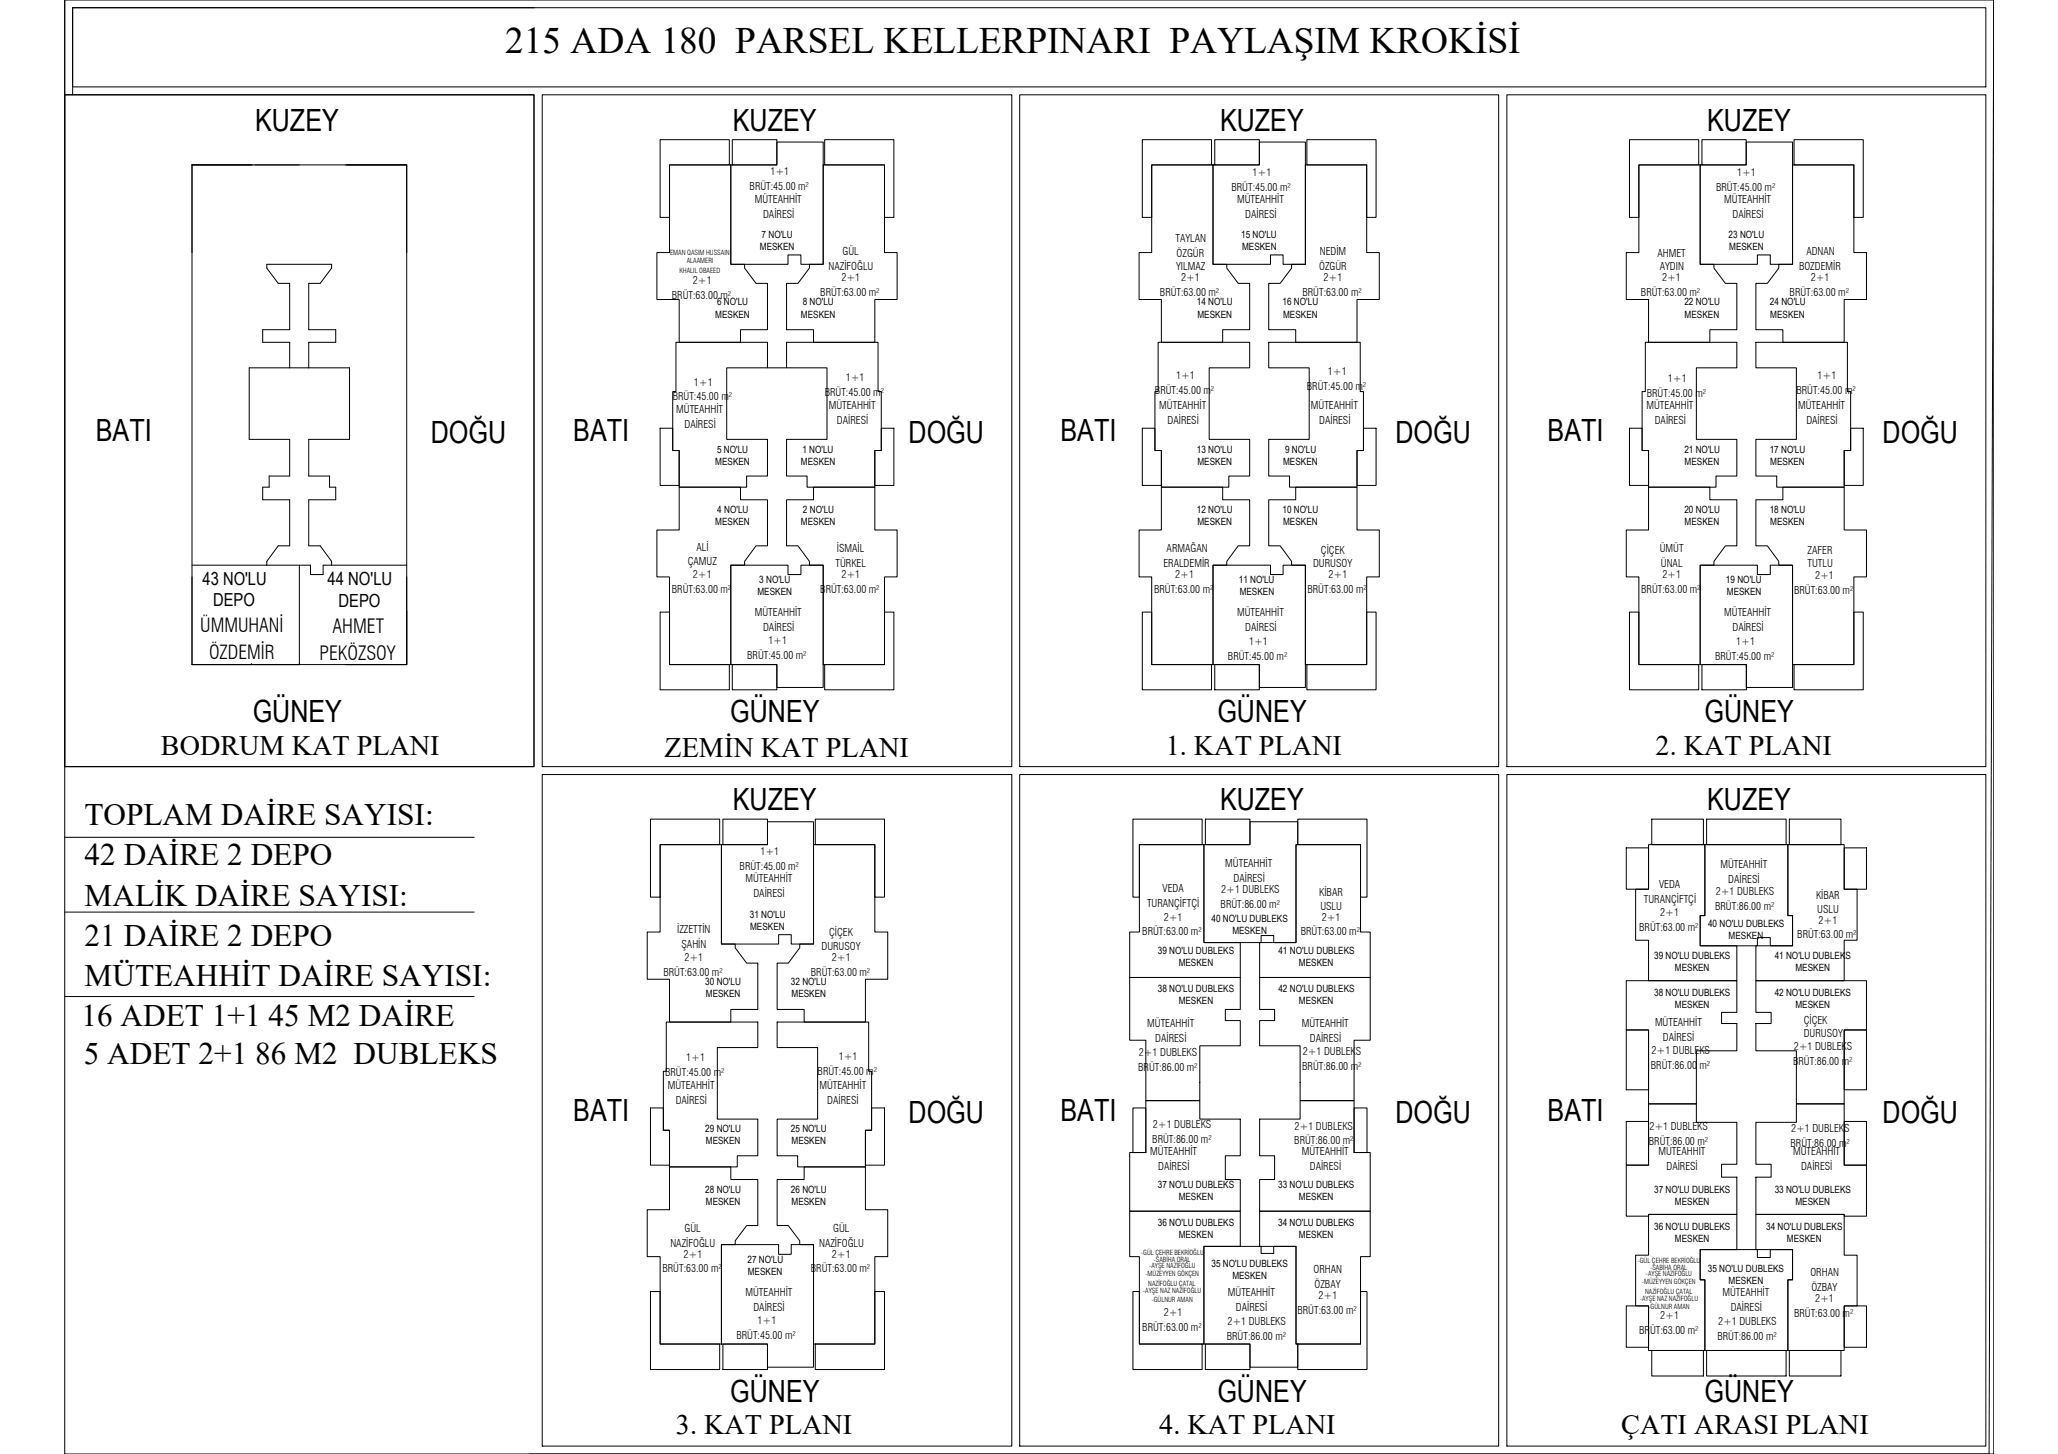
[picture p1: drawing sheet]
<svg xmlns="http://www.w3.org/2000/svg" width="297mm" height="210mm" viewBox="0 0 297 210" stroke-linecap="round" stroke-linejoin="round" font-family="sans-serif">
<!-- layer: METRAJ -->
<path d="M9.3 13.7h67.8v97h-67.8zM9.3 13.7v-13.7h278.5l-.7 209.9h-210.7M10.5 1.1h276.1v11.4h-276.1zM77.1 1.1h-66.6v12.6M78.3 13.7h67.7v97h-67.7zM147.2 13.7h69.1v97h-69.1zM217.5 13.7h69.1v97h-69.1zM78.3 111.8h67.7v97h-67.7zM147.2 111.8h69.1v97h-69.1zM217.5 111.8h69.1v97h-69.1z" fill="none" stroke="#000" stroke-width=".14"/>
<!-- layer: 0 -->
<g fill="none" stroke="#000" stroke-width=".14">
<path d="M9.3 0h278.5v209.9h-278.5zM27.7 23.8h31v72.1h-31zM27.7 23.8h8.8M27.7 23.8v12.7M36.8 23.8h6.4M49.9 23.8h8.8v12.7M95.3 20.2h10v3.6h-8.7v7.6h-1.3zM96.6 23.8h8.9v14.4h2v.5l1.6 2.2h1.7v6.7h-3.9v1.8h-8.9v-6.2h-3.2v-6.7h1.8zM105.5 23.8h6.6v-3.3h6.7v17.7h-3.2v-1.4h-1.9v1.4h-8.2zM105.7 20.2h6.4v3.6h-6.4zM118.8 23.8h8.9v12.7h1.8v6.7h-3.2v6.2h-8.9v-1.8h-3.9v-6.7h1.7l1.6-2.2v-.5h2zM119 20.2h10v11.2h-1.3v-7.6h-8.7z"/>
<path d="M164.9 20.2h10v3.6h-8.7v7.6h-1.3zM166.2 23.8h8.9v14.4h2v.5l1.6 2.2h1.7v6.7h-3.9v1.8h-8.9v-6.2h-3.2v-6.7h1.8zM175.1 23.8h6.7v-3.3h6.6v17.7h-3.2v-1.4h-1.8v1.4h-8.3zM175.3 20.2h6.5v3.6h-6.5zM188.4 23.8h8.9v12.7h1.8v6.7h-3.2v6.2h-8.9v-1.8h-3.9v-6.7h1.7l1.6-2.2v-.5h2zM188.6 20.2h10v11.2h-1.3v-7.6h-8.7zM235.2 20.2h10v3.6h-8.7v7.6h-1.3zM236.5 23.8h8.9v14.4h2v.5l1.6 2.2h1.7v6.7h-3.9v1.8h-8.9v-6.2h-3.2v-6.7h1.8zM245.4 23.8h6.6v-3.3h6.7v17.7h-3.2v-1.4h-1.9v1.4h-8.2zM245.6 20.2h6.4v3.6h-6.4zM258.7 23.8h8.9v12.7h1.8v6.7h-3.2v6.2h-8.9v-1.8h-3.9v-6.7h1.7l1.6-2.2v-.5h2zM258.9 20.2h10v11.2h-1.3v-7.6h-8.7z"/>
<path d="M41.8 53.1v-3.7h-3.9v-1.8h3.9v-6.7h-1.6l-1.7-2.2v-.5h9.4v.5l-1.7 2.2h-1.6v6.7h3.9v1.8h-3.9v3.7M97.6 49.4h13.2v3.7h-5.9v10.3h5.9v5.3h-3v1.6h-9.8v-5.3h-.9v-8.5h.5zM110.8 53.1h2.7M113.5 49.4h13.2v7.1h.5v8.5h-.9v5.3h-9.8v-1.6h-3v-5.3h5.9v-10.3h-5.9zM167.2 49.4h13.2v3.7h-5.9v10.3h5.9v5.3h-3v1.6h-9.8v-5.3h-.9v-8.5h.5zM183.1 49.4h13.2v7.1h.5v8.5h-.9v5.3h-9.8v-1.6h-3v-5.3h5.9v-10.3h-5.9zM237.5 49.4h13.2v3.7h-5.9v10.3h5.9v5.3h-3v1.6h-9.8v-5.3h-.9v-8.5h.5zM253.4 49.4h13.2v7.1h.5v8.5h-.9v5.3h-9.8v-1.6h-3v-5.3h5.9v-10.3h-5.9zM95.3 61.8h1.8v3.2h.9v5.1h-2.7zM98 70.3h8.9v1.9h3.9v6.6h-1.7l-1.6 2.2v.6h-2v14.3h-8.9v-12.6h-1.8v-6.8h3.2zM113.5 72.2h3.9v-1.9h8.9v6.2h3.2v6.8h-1.8v12.6h-8.9v-14.3h-2v-.6l-1.6-2.2h-1.7zM127.2 61.8h1.8v8.3h-2.7v-5.1h.9z"/>
<path d="M164.9 61.8h1.8v3.2h.9v5.1h-2.7zM167.6 70.3h8.9v1.9h3.9v6.6h-1.7l-1.6 2.2v.6h-2v14.3h-8.9v-12.6h-1.8v-6.8h3.2zM183.1 72.2h3.9v-1.9h8.9v6.2h3.2v6.8h-1.8v12.6h-8.9v-14.3h-2v-.6l-1.6-2.2h-1.7zM196.8 61.8h1.8v8.3h-2.7v-5.1h.9zM235.2 61.8h1.8v3.2h.9v5.1h-2.7zM237.9 70.3h8.9v1.9h3.9v6.6h-1.7l-1.6 2.2v.6h-2v14.3h-8.9v-12.6h-1.8v-6.8h3.2zM253.4 72.2h3.9v-1.9h8.9v6.2h3.2v6.8h-1.8v12.6h-8.9v-14.3h-2v-.6l-1.6-2.2h-1.7zM267.1 61.8h1.8v8.3h-2.7v-5.1h.9zM27.7 83.3v12.6h15.5M27.7 81.6h17.1v1.3h1.8v-1.3h12.1M36.3 95.9h.1M38.5 81.6v-.6l1.7-2.2h1.6v-6.6h-3.9v-1.9h.9v-1.6h3v-5.3h-5.8v-10.3h14.4v10.3h-5.8v5.3h3v1.6h.9v1.9h-3.9v6.6h1.6l1.7 2.2v.6"/>
<path d="M43.2 95.9h.1M43.2 81.6v14.3M58.7 88.4h.1M58.7 88.4v7.5h-8.6M58.7 83.3v12.6h-8.8M95.3 88.4h1.3v7.5h8.7v3.7h-10zM105.5 81.6h8.2v1.3h1.9v-1.3h3.2v17.6h-6.7v-3.3h-6.6zM105.7 95.9h6.4v3.7h-6.4zM119 95.9h8.7v-7.5h1.3v11.2h-10zM164.9 88.4h1.3v7.5h8.7v3.7h-10zM175.1 81.6h8.3v1.3h1.8v-1.3h3.2v17.6h-6.6v-3.3h-6.7zM175.3 95.9h6.5v3.7h-6.5z"/>
<path d="M188.6 95.9h8.7v-7.5h1.3v11.2h-10zM235.2 88.4h1.3v7.5h8.7v3.7h-10zM245.4 81.6h8.2v1.3h1.9v-1.3h3.2v17.6h-6.7v-3.3h-6.6zM245.6 95.9h6.5v3.7h-6.5zM258.9 95.9h8.7v-7.5h1.3v11.2h-10zM93.9 118.3h10v3.6h-8.6v7.6h-1.4zM104.3 118.3h6.5v3.6h-6.5zM117.7 118.3h10v11.2h-1.4v-7.6h-8.6zM163.5 118.3h10v3.6h-9v7.6h-1zM174 118.3h6.4v3.6h-6.4zM187.3 118.3h10v11.2h-.9v-7.6h-9.1zM238.4 118.3h7.5v3.6h-7.5z"/>
<path d="M246.3 118.3h11.5v3.6h-11.5zM258.3 118.3h7.4v3.6h-7.4zM9.3 120.9h59.1M9.3 131.7h59.1M95.3 121.9h8.8v14.4h2v.5l1.7 2.2h1.6v6.7h-3.9v1.8h-8.9v-6.1h-3.2v-6.9h1.9zM104.1 121.9h6.7v-3.3h6.6v17.7h-3.2v-1.4h-1.8v1.4h-8.3zM117.4 121.9h8.9v12.6h1.8v6.9h-3.2v6.1h-8.8v-1.8h-3.9v-6.7h1.6l1.6-2.2v-.5h2zM164.5 121.9h9.3v14.2h5.2v5h-15.9v-6.6h1.4zM173.8 121.9h6.6v-3.3h6.9v3.3h-.2v14.2h-3.3v-1h-1.8v1h-8.2zM187.1 121.9h9.3v12.6h1.4v6.6h-16v-5h5.3zM234.7 122.4h3.2v6h-3.2zM237.9 121.9h8.2v10.3h-.7v4.3h5.3v5.1h-12.8v-5.9h-1.8v-7.3h1.8z"/>
<path d="M246.1 121.9h11.9v10.3h.7v4.3h-3.2v-1.1h-1.9v1.1h-8.2v-4.3h.7zM258 121.9h8.2v6.5h1.8v7.3h-1.8v5.9h-12.8v-5.1h5.3v-4.3h-.7zM266.2 122.4h3.2v6h-3.2zM9.3 143.9h59.1M93.9 159.9h1.8v3.3h.9v5h-2.7zM96.2 147.5h13.2v3.7h-5.9v10.4h5.9v5.2h-3v1.7h-9.8v-5.3h-.9v-8.5h.5zM112.2 147.5h13.2v7.2h.4v8.5h-.9v5.3h-9.8v-1.7h-2.9v-5.2h5.8v-10.4h-5.8zM125.8 159.9h1.9v8.3h-2.8v-5h.9zM163.1 141.1h15.9v4.6h-2.1v1.6h2.1v3.7h-5.8v7.9h-7.8v-8.7h-2.3zM163.5 159.9h1.9v6.5h-1.9zM165.4 158.9h7.8v2.7h5.8v5.2h-2.1v3.5h2.1v4.6h-15.9v-8.5h2.3zM181.8 141.1h16v9.1h-2.4v8.7h-7.8v-7.9h-5.8v-3.7h2.2v-1.6h-2.2z"/>
<path d="M195.4 159.9h1.9v6.5h-1.9zM234.7 141.6h16v4.5h-2.2v1.7h2.2v3.9h-5.9v7.7h-6.9v-10.7h-3.2zM234.7 148.7h3.2v8.6h-3.2zM237.9 159.4h6.9v2.6h5.9v6.1h-2.2v1.8h2.2v5.4h-12.8v.3h-3.2v-7.4h3.2zM253.4 141.6h16v7.1h-3.2v10.7h-6.9v-7.7h-5.9v-3.9h2.2v-1.7h-2.2zM266.2 148.7h3.2v8.6h-3.2zM96.6 168.5h8.9v1.8h3.9v6.6h-1.6l-1.7 2.2v.6h-2v14.3h-8.8v-12.6h-1.9v-6.8h3.2zM104.1 179.7h8.3v1.4h1.8v-1.4h3.2v17.7h-6.6v-3.4h-6.7zM112.2 170.3h3.9v-1.8h8.8v6.1h3.2v6.8h-1.8v12.6h-8.9v-14.3h-2v-.6l-1.6-2.2h-1.6zM163.1 174.9h15.9v5h-5.2v14.1h-9.3v-12.6h-1.4zM173.8 179.9h8.2v1h1.8v-1h3.3v14.1h.2v3.4h-6.9v-3.4h-6.6zM181.8 174.9h16v6.5h-1.4v12.6h-9.3v-14.1h-5.3z"/>
<path d="M181.8 161.6h5.8v-2.7h7.8v7.5h2.4v8.5h-16v-4.6h2.2v-3.5h-2.2zM234.7 161.9h3.2v6.3h-3.2zM237.9 175.3h12.8v5.1h-5.3v4.4h.7v10.2h-8.2v-6.5h-1.8v-7.3h1.8zM253.4 175.3h12.8v5.9h1.8v7.3h-1.8v6.5h-8.2v-10.2h.7v-4.4h-5.3zM253.4 162h5.9v-2.6h6.9v8.8h3.2v7.4h-3.2v-.3h-12.8v-5.4h2.2v-1.8h-2.2zM266.2 161.9h3.2v6.3h-3.2zM93.9 186.5h1.4v7.5h8.6v3.7h-10zM104.3 194h6.5v3.7h-6.5zM117.7 194h8.6v-7.5h1.4v11.2h-10zM163.5 186.5h1v7.5h9v3.7h-10zM174 194h6.4v3.7h-6.4zM187.3 194h9.1v-7.5h.9v11.2h-10z"/>
<path d="M234.7 188.5h3.2v6h-3.2zM238.4 195h7.5v3.6h-7.5zM245.4 180.4h8.2v1.1h1.9v-1.1h3.2v4.4h-.7v10.2h-11.9v-10.2h-.7zM246.3 195h11.5v3.6h-11.5zM258.3 195h7.4v3.6h-7.4zM266.2 188.5h3.2v6h-3.2z"/>
</g>
<text font-size="5.4" x="72.9" y="7.6">215 ADA 180 PARSEL KELLERPINARI PAYLAŞIM KROKİSİ</text>
<g font-size="4.5">
<text x="12.2" y="119.1">TOPLAM DAİRE SAYISI:</text>
<text x="12.2" y="124.9">42 DAİRE 2 DEPO</text>
<text x="12.2" y="130.7">MALİK DAİRE SAYISI:</text>
<text x="12.2" y="136.5">21 DAİRE 2 DEPO</text>
<text x="12.2" y="142.3">MÜTEAHHİT DAİRE SAYISI:</text>
<text x="11.8" y="148.2">16 ADET 1+1 45 M2 DAİRE</text>
<text x="12.1" y="153.6">5 ADET 2+1 86 M2 DUBLEKS</text>
</g>
<g font-size="4.4">
<text x="36.8" y="18.9">KUZEY</text>
<text x="105.8" y="18.9">KUZEY</text>
<text x="176.1" y="18.9">KUZEY</text>
<text x="246.4" y="18.9">KUZEY</text>
<text x="13.8" y="63.6">BATI</text>
<text x="62.2" y="64">DOĞU</text>
<text x="82.7" y="63.6">BATI</text>
<text x="131.1" y="64">DOĞU</text>
<text x="153.1" y="63.6">BATI</text>
<text x="201.4" y="64">DOĞU</text>
<text x="223.4" y="63.6">BATI</text>
<text x="271.7" y="64">DOĞU</text>
<text x="36.5" y="104.2">GÜNEY</text>
<text x="105.4" y="104.2">GÜNEY</text>
<text x="175.7" y="104.2">GÜNEY</text>
<text x="246" y="104.2">GÜNEY</text>
<text x="105.8" y="117">KUZEY</text>
<text x="176.1" y="117">KUZEY</text>
<text x="246.4" y="117">KUZEY</text>
<text x="82.7" y="161.8">BATI</text>
<text x="153.1" y="161.8">BATI</text>
<text x="223.4" y="161.8">BATI</text>
<text x="131.1" y="162.2">DOĞU</text>
<text x="201.4" y="162.2">DOĞU</text>
<text x="271.7" y="162.2">DOĞU</text>
<text x="105.4" y="202.3">GÜNEY</text>
<text x="175.7" y="202.3">GÜNEY</text>
<text x="246" y="202.3">GÜNEY</text>
</g>
<g font-size="4.1">
<text x="23.2" y="109">BODRUM KAT PLANI</text>
<text x="95.9" y="109.3">ZEMİN KAT PLANI</text>
<text x="168.3" y="109">1. KAT PLANI</text>
<text x="239" y="109">2. KAT PLANI</text>
<text x="97.6" y="207.1">3. KAT PLANI</text>
<text x="167.3" y="207.1">4. KAT PLANI</text>
<text x="234" y="207.1">ÇATI ARASI PLANI</text>
</g>
<g font-size="2.8">
<text x="28.9" y="91.2">ÜMMUHANİ</text>
<text x="30.2" y="95.1">ÖZDEMİR</text>
<text x="46.1" y="95.3">PEKÖZSOY</text>
<text x="48" y="91.4">AHMET</text>
</g>
<g font-size="2.6">
<text x="29.2" y="84.4">43 NO'LU</text>
<text x="30.8" y="87.5">DEPO</text>
<text x="47.3" y="84.4">44 NO'LU</text>
<text x="48.8" y="87.6">DEPO</text>
</g>
<g font-size="1.5">
<text x="108.2" y="27.4">BRÜT:45.00 m²</text>
<text x="109" y="29.3">MÜTEAHHİT</text>
<text x="111.2" y="25.2">1+1</text>
<text x="177.7" y="27.6">BRÜT:45.00 m²</text>
<text x="178.5" y="29.3">MÜTEAHHİT</text>
<text x="180.8" y="25.5">1+1</text>
<text x="247.7" y="27.6">BRÜT:45.00 m²</text>
<text x="248.9" y="29.3">MÜTEAHHİT</text>
<text x="250.7" y="25.4">1+1</text>
<text x="110.1" y="31.4">DAİRESİ</text>
<text x="169.7" y="35">TAYLAN</text>
<text x="179.7" y="31.4">DAİRESİ</text>
<text x="250" y="31.4">DAİRESİ</text>
<text x="100" y="41">2+1</text>
<text x="119.6" y="39">NAZİFOĞLU</text>
<text x="121.4" y="40.6">2+1</text>
<text x="121.6" y="36.8">GÜL</text>
<text x="169.7" y="39">YILMAZ</text>
<text x="169.8" y="37.1">ÖZGÜR</text>
<text x="170.5" y="40.6">2+1</text>
<text x="190.4" y="39">ÖZGÜR</text>
<text x="190.5" y="36.8">NEDİM</text>
<text x="191" y="40.6">2+1</text>
<text x="239.2" y="37.1">AHMET</text>
<text x="239.6" y="39">AYDIN</text>
<text x="239.9" y="40.6">2+1</text>
<text x="259.7" y="39">BOZDEMİR</text>
<text x="260.7" y="36.8">ADNAN</text>
<text x="261.4" y="40.6">2+1</text>
<text x="97" y="43.1">BRÜT:63.00 m²</text>
<text x="118.4" y="42.7">BRÜT:63.00 m²</text>
<text x="167.4" y="42.7">BRÜT:63.00 m²</text>
<text x="188" y="42.7">BRÜT:63.00 m²</text>
<text x="236.8" y="42.7">BRÜT:63.00 m²</text>
<text x="258.3" y="42.7">BRÜT:63.00 m²</text>
<text x="97.1" y="57.8">BRÜT:45.00 m²</text>
<text x="97.6" y="59.6">MÜTEAHHİT</text>
<text x="100.1" y="55.7">1+1</text>
<text x="119" y="57.2">BRÜT:45.00 m²</text>
<text x="119.6" y="59">MÜTEAHHİT</text>
<text x="122.1" y="55">1+1</text>
<text x="166.7" y="56.9">BRÜT:45.00 m²</text>
<text x="167.3" y="59">MÜTEAHHİT</text>
<text x="169.7" y="54.8">1+1</text>
<text x="188.6" y="56.3">BRÜT:45.00 m²</text>
<text x="189.2" y="59">MÜTEAHHİT</text>
<text x="191.7" y="54.2">1+1</text>
<text x="237.6" y="59">MÜTEAHHİT</text>
<text x="237.7" y="57.4">BRÜT:45.00 m²</text>
<text x="240.7" y="55.2">1+1</text>
<text x="259.3" y="56.9">BRÜT:45.00 m²</text>
<text x="259.5" y="59">MÜTEAHHİT</text>
<text x="262.3" y="54.8">1+1</text>
<text x="98.8" y="61.7">DAİRESİ</text>
<text x="120.8" y="61.2">DAİRESİ</text>
<text x="168.5" y="61.2">DAİRESİ</text>
<text x="190.4" y="61.2">DAİRESİ</text>
<text x="238.8" y="61.2">DAİRESİ</text>
<text x="260.7" y="61.2">DAİRESİ</text>
<text x="99.3" y="81.5">ÇAMUZ</text>
<text x="100" y="83.5">2+1</text>
<text x="100.5" y="79.6">ALİ</text>
<text x="120.6" y="81.9">TÜRKEL</text>
<text x="120.8" y="79.7">İSMAİL</text>
<text x="121.4" y="83.5">2+1</text>
<text x="167.9" y="81.9">ERALDEMİR</text>
<text x="168.4" y="79.7">ARMAĞAN</text>
<text x="169.6" y="83.5">2+1</text>
<text x="189.5" y="81.9">DURUSOY</text>
<text x="190.7" y="79.9">ÇİÇEK</text>
<text x="191.8" y="83.5">2+1</text>
<text x="239.6" y="79.7">ÜMÜT</text>
<text x="239.7" y="81.9">ÜNAL</text>
<text x="239.9" y="83.5">2+1</text>
<text x="260.9" y="80">ZAFER</text>
<text x="260.9" y="81.9">TUTLU</text>
<text x="262" y="83.6">2+1</text>
<text x="97" y="85.6">BRÜT:63.00 m²</text>
<text x="109" y="89">MÜTEAHHİT</text>
<text x="118.4" y="85.6">BRÜT:63.00 m²</text>
<text x="166.6" y="85.6">BRÜT:63.00 m²</text>
<text x="178.5" y="89">MÜTEAHHİT</text>
<text x="188.7" y="85.6">BRÜT:63.00 m²</text>
<text x="236.9" y="85.6">BRÜT:63.00 m²</text>
<text x="248.9" y="89">MÜTEAHHİT</text>
<text x="258.9" y="85.7">BRÜT:63.00 m²</text>
<text x="107.9" y="95.1">BRÜT:45.00 m²</text>
<text x="110.1" y="91.1">DAİRESİ</text>
<text x="110.9" y="93">1+1</text>
<text x="177.2" y="95.2">BRÜT:45.00 m²</text>
<text x="179.7" y="91.1">DAİRESİ</text>
<text x="180.3" y="93.1">1+1</text>
<text x="247.6" y="95.2">BRÜT:45.00 m²</text>
<text x="250" y="91.1">DAİRESİ</text>
<text x="250.6" y="93.1">1+1</text>
<text x="106.8" y="125.7">BRÜT:45.00 m²</text>
<text x="109.8" y="123.5">1+1</text>
<text x="176.9" y="125.1">MÜTEAHHİT</text>
<text x="248.3" y="125.4">MÜTEAHHİT</text>
<text x="107.6" y="127.4">MÜTEAHHİT</text>
<text x="108.7" y="129.6">DAİRESİ</text>
<text x="165.6" y="131">TURANÇİFTÇİ</text>
<text x="167.8" y="128.8">VEDA</text>
<text x="176.2" y="131.1">BRÜT:86.00 m²</text>
<text x="176.3" y="129">2+1 DUBLEKS</text>
<text x="178" y="127.3">DAİRESİ</text>
<text x="190.4" y="129.4">KİBAR</text>
<text x="190.6" y="131.3">USLU</text>
<text x="237.3" y="130.4">TURANÇİFTÇİ</text>
<text x="239.5" y="128.2">VEDA</text>
<text x="247.6" y="131.3">BRÜT:86.00 m²</text>
<text x="247.6" y="129.2">2+1 DUBLEKS</text>
<text x="249.5" y="127.5">DAİRESİ</text>
<text x="262.1" y="129.9">KİBAR</text>
<text x="262.3" y="131.8">USLU</text>
<text x="97.7" y="134.6">İZZETTİN</text>
<text x="98.4" y="136.8">ŞAHİN</text>
<text x="118.6" y="137.1">DURUSOY</text>
<text x="119.7" y="135.2">ÇİÇEK</text>
<text x="164.9" y="135">BRÜT:63.00 m²</text>
<text x="168" y="132.9">2+1</text>
<text x="187.7" y="135">BRÜT:63.00 m²</text>
<text x="190.8" y="132.9">2+1</text>
<text x="236.6" y="134.4">BRÜT:63.00 m²</text>
<text x="239.6" y="132.3">2+1</text>
<text x="259.4" y="135.5">BRÜT:63.00 m²</text>
<text x="262.5" y="133.4">2+1</text>
<text x="95.7" y="140.9">BRÜT:63.00 m²</text>
<text x="98.8" y="138.7">2+1</text>
<text x="117" y="140.9">BRÜT:63.00 m²</text>
<text x="120.1" y="138.7">2+1</text>
<text x="165.6" y="148.3">MÜTEAHHİT</text>
<text x="187.9" y="148.3">MÜTEAHHİT</text>
<text x="238.9" y="148.1">MÜTEAHHİT</text>
<text x="260.3" y="147.8">ÇİÇEK</text>
<text x="260.3" y="149.7">DURUSOY</text>
<text x="96" y="155.4">BRÜT:45.00 m²</text>
<text x="99" y="153.2">1+1</text>
<text x="118" y="155.3">BRÜT:45.00 m²</text>
<text x="121.1" y="153.1">1+1</text>
<text x="164.3" y="154.7">BRÜT:86.00 m²</text>
<text x="164.4" y="152.5">2+1 DUBLEKS</text>
<text x="166.7" y="150.4">DAİRESİ</text>
<text x="187.9" y="154.5">BRÜT:86.00 m²</text>
<text x="188" y="152.4">2+1 DUBLEKS</text>
<text x="189" y="150.4">DAİRESİ</text>
<text x="238.3" y="154.4">BRÜT:86.00 m²</text>
<text x="238.4" y="152.2">2+1 DUBLEKS</text>
<text x="240" y="150.3">DAİRESİ</text>
<text x="258.8" y="153.8">BRÜT:86.00 m²</text>
<text x="258.9" y="151.7">2+1 DUBLEKS</text>
<text x="96.4" y="157.2">MÜTEAHHİT</text>
<text x="97.5" y="159.3">DAİRESİ</text>
<text x="118.3" y="157.2">MÜTEAHHİT</text>
<text x="119.4" y="159.3">DAİRESİ</text>
<text x="166" y="166.7">MÜTEAHHİT</text>
<text x="166.3" y="164.9">BRÜT:86.00 m²</text>
<text x="166.4" y="162.8">2+1 DUBLEKS</text>
<text x="186.8" y="165.2">BRÜT:86.00 m²</text>
<text x="186.8" y="163.1">2+1 DUBLEKS</text>
<text x="187.9" y="166.7">MÜTEAHHİT</text>
<text x="238" y="165.3">BRÜT:86.00 m²</text>
<text x="238.1" y="163.2">2+1 DUBLEKS</text>
<text x="239.4" y="166.7">MÜTEAHHİT</text>
<text x="258.4" y="165.6">BRÜT:86.00 m²</text>
<text x="258.5" y="163.5">2+1 DUBLEKS</text>
<text x="258.8" y="166.7">MÜTEAHHİT</text>
<text x="167.2" y="168.9">DAİRESİ</text>
<text x="189" y="168.9">DAİRESİ</text>
<text x="240.5" y="168.9">DAİRESİ</text>
<text x="260" y="168.9">DAİRESİ</text>
<text x="98.8" y="177.8">GÜL</text>
<text x="120.3" y="177.8">GÜL</text>
<text x="95.6" y="183.7">BRÜT:63.00 m²</text>
<text x="96.8" y="180">NAZİFOĞLU</text>
<text x="98.7" y="181.6">2+1</text>
<text x="117" y="183.7">BRÜT:63.00 m²</text>
<text x="118.2" y="180">NAZİFOĞLU</text>
<text x="120.1" y="181.6">2+1</text>
<text x="189.6" y="183.8">ORHAN</text>
<text x="189.7" y="185.9">ÖZBAY</text>
<text x="261.3" y="184.2">ORHAN</text>
<text x="107.6" y="187.1">MÜTEAHHİT</text>
<text x="108.7" y="189.2">DAİRESİ</text>
<text x="109.3" y="191.2">1+1</text>
<text x="168" y="189.9">2+1</text>
<text x="177.2" y="191.3">2+1 DUBLEKS</text>
<text x="177.2" y="187.1">MÜTEAHHİT</text>
<text x="178.4" y="189.2">DAİRESİ</text>
<text x="187.3" y="189.7">BRÜT:63.00 m²</text>
<text x="190.3" y="187.5">2+1</text>
<text x="239.6" y="190.4">2+1</text>
<text x="248" y="191.3">2+1 DUBLEKS</text>
<text x="248.6" y="187.1">MÜTEAHHİT</text>
<text x="249.8" y="189.2">DAİRESİ</text>
<text x="258.9" y="190.1">BRÜT:63.00 m²</text>
<text x="261.4" y="186.4">ÖZBAY</text>
<text x="262" y="188">2+1</text>
<text x="106.3" y="193.4">BRÜT:45.00 m²</text>
<text x="164.9" y="192.1">BRÜT:63.00 m²</text>
<text x="177.1" y="193.5">BRÜT:86.00 m²</text>
<text x="236.6" y="192.5">BRÜT:63.00 m²</text>
<text x="247.9" y="193.5">BRÜT:86.00 m²</text>
</g>
<g font-size="1.4">
<text x="109.9" y="34.3">7 NO'LU</text>
<text x="179.1" y="34.3">15 NO'LU</text>
<text x="249.5" y="34.3">23 NO'LU</text>
<text x="109.7" y="36.1">MESKEN</text>
<text x="179.3" y="36.1">MESKEN</text>
<text x="249.6" y="36.1">MESKEN</text>
<text x="103.2" y="45.9">MESKEN</text>
<text x="103.5" y="44.1">6 NO'LU</text>
<text x="115.6" y="45.9">MESKEN</text>
<text x="115.9" y="44.1">8 NO'LU</text>
<text x="172.7" y="44.1">14 NO'LU</text>
<text x="172.8" y="45.9">MESKEN</text>
<text x="185.1" y="44.1">16 NO'LU</text>
<text x="185.2" y="45.9">MESKEN</text>
<text x="243.1" y="44.1">22 NO'LU</text>
<text x="243.1" y="45.9">MESKEN</text>
<text x="255.5" y="44.1">24 NO'LU</text>
<text x="255.5" y="45.9">MESKEN</text>
<text x="103.5" y="65.4">5 NO'LU</text>
<text x="115.8" y="65.4">1 NO'LU</text>
<text x="172.7" y="65.4">13 NO'LU</text>
<text x="185.5" y="65.4">9 NO'LU</text>
<text x="243.1" y="65.4">21 NO'LU</text>
<text x="255.4" y="65.4">17 NO'LU</text>
<text x="103.2" y="67.1">MESKEN</text>
<text x="115.6" y="67.1">MESKEN</text>
<text x="172.8" y="67.1">MESKEN</text>
<text x="185.2" y="67.1">MESKEN</text>
<text x="243.1" y="67.1">MESKEN</text>
<text x="255.5" y="67.1">MESKEN</text>
<text x="103.2" y="75.8">MESKEN</text>
<text x="103.5" y="74.1">4 NO'LU</text>
<text x="115.6" y="75.8">MESKEN</text>
<text x="115.9" y="74.1">2 NO'LU</text>
<text x="172.7" y="74.1">12 NO'LU</text>
<text x="172.8" y="75.8">MESKEN</text>
<text x="185.1" y="74.1">10 NO'LU</text>
<text x="185.2" y="75.8">MESKEN</text>
<text x="243.1" y="74.1">20 NO'LU</text>
<text x="243.1" y="75.8">MESKEN</text>
<text x="255.4" y="74.1">18 NO'LU</text>
<text x="255.5" y="75.8">MESKEN</text>
<text x="109.3" y="85.9">MESKEN</text>
<text x="109.6" y="84.2">3 NO'LU</text>
<text x="178.8" y="84.2">11 NO'LU</text>
<text x="178.9" y="85.9">MESKEN</text>
<text x="249.1" y="84.2">19 NO'LU</text>
<text x="249.2" y="85.9">MESKEN</text>
<text x="108.2" y="132.5">31 NO'LU</text>
<text x="108.3" y="134.2">MESKEN</text>
<text x="167.1" y="137.8">39 NO'LU DUBLEKS</text>
<text x="174.9" y="133.1">40 NO'LU DUBLEKS</text>
<text x="177.9" y="134.8">MESKEN</text>
<text x="184.5" y="137.8">41 NO'LU DUBLEKS</text>
<text x="246.5" y="133.8">40 NO'LU DUBLEKS</text>
<text x="249.5" y="135.5">MESKEN</text>
<text x="101.8" y="142.2">30 NO'LU</text>
<text x="101.9" y="143.9">MESKEN</text>
<text x="114.2" y="142.2">32 NO'LU</text>
<text x="114.2" y="143.9">MESKEN</text>
<text x="167.1" y="143.1">38 NO'LU DUBLEKS</text>
<text x="170.1" y="139.5">MESKEN</text>
<text x="184.5" y="143.1">42 NO'LU DUBLEKS</text>
<text x="187.5" y="139.5">MESKEN</text>
<text x="238.7" y="143.8">38 NO'LU DUBLEKS</text>
<text x="238.7" y="138.4">39 NO'LU DUBLEKS</text>
<text x="241.8" y="140.2">MESKEN</text>
<text x="256.1" y="143.8">42 NO'LU DUBLEKS</text>
<text x="256.1" y="138.4">41 NO'LU DUBLEKS</text>
<text x="259.2" y="140.2">MESKEN</text>
<text x="170.1" y="144.9">MESKEN</text>
<text x="187.5" y="144.9">MESKEN</text>
<text x="241.8" y="145.6">MESKEN</text>
<text x="259.2" y="145.6">MESKEN</text>
<text x="101.8" y="163.5">29 NO'LU</text>
<text x="101.9" y="165.2">MESKEN</text>
<text x="114.2" y="163.5">25 NO'LU</text>
<text x="114.2" y="165.2">MESKEN</text>
<text x="101.8" y="172.2">28 NO'LU</text>
<text x="101.9" y="174">MESKEN</text>
<text x="114.2" y="172.2">26 NO'LU</text>
<text x="114.2" y="174">MESKEN</text>
<text x="167.1" y="171.5">37 NO'LU DUBLEKS</text>
<text x="170.1" y="173.2">MESKEN</text>
<text x="184.5" y="171.5">33 NO'LU DUBLEKS</text>
<text x="187.5" y="173.2">MESKEN</text>
<text x="238.7" y="172.2">37 NO'LU DUBLEKS</text>
<text x="241.8" y="173.9">MESKEN</text>
<text x="256.1" y="172.2">33 NO'LU DUBLEKS</text>
<text x="259.2" y="173.9">MESKEN</text>
<text x="167.1" y="176.9">36 NO'LU DUBLEKS</text>
<text x="170.1" y="178.7">MESKEN</text>
<text x="184.5" y="176.9">34 NO'LU DUBLEKS</text>
<text x="187.5" y="178.7">MESKEN</text>
<text x="238.7" y="177.6">36 NO'LU DUBLEKS</text>
<text x="241.8" y="179.3">MESKEN</text>
<text x="254.9" y="177.6">34 NO'LU DUBLEKS</text>
<text x="257.9" y="179.3">MESKEN</text>
<text x="107.9" y="182.3">27 NO'LU</text>
<text x="107.9" y="184">MESKEN</text>
<text x="174.9" y="182.9">35 NO'LU DUBLEKS</text>
<text x="177.9" y="184.6">MESKEN</text>
<text x="246.5" y="183.6">35 NO'LU DUBLEKS</text>
<text x="249.5" y="185.3">MESKEN</text>
</g>
<g font-size="1">
<text x="96.7" y="36.8">EMAN QASIM HUSSAIN</text>
<text x="98.1" y="39.3">KHALIL OBAEED</text>
<text x="99.1" y="38">ALAAMERI</text>
<text x="164.7" y="181.1">-GÜL ÇEHRE BEKRİOĞLU</text>
<text x="165.3" y="184.2">-MÜZEYYEN GÖKÇEN</text>
<text x="165.7" y="185.6">NAZİFOĞLU ÇATAL</text>
<text x="165.8" y="183.1">-AYŞE NAZİFOĞLU</text>
<text x="166.5" y="182.2">-SABİHA ORAL</text>
<text x="236.3" y="182.3">-GÜL ÇEHRE BEKRİOĞLU</text>
<text x="237" y="185.3">-MÜZEYYEN GÖKÇEN</text>
<text x="237.5" y="184.2">-AYŞE NAZİFOĞLU</text>
<text x="238.2" y="183.3">-SABİHA ORAL</text>
<text x="165" y="186.7">-AYŞE NAZ NAZİFOĞLU</text>
<text x="166.2" y="187.9">-GÜLNUR AMAN</text>
<text x="236.7" y="187.8">-AYŞE NAZ NAZİFOĞLU</text>
<text x="237.4" y="186.7">NAZİFOĞLU ÇATAL</text>
<text x="237.9" y="189">-GÜLNUR AMAN</text>
</g>
</svg>
